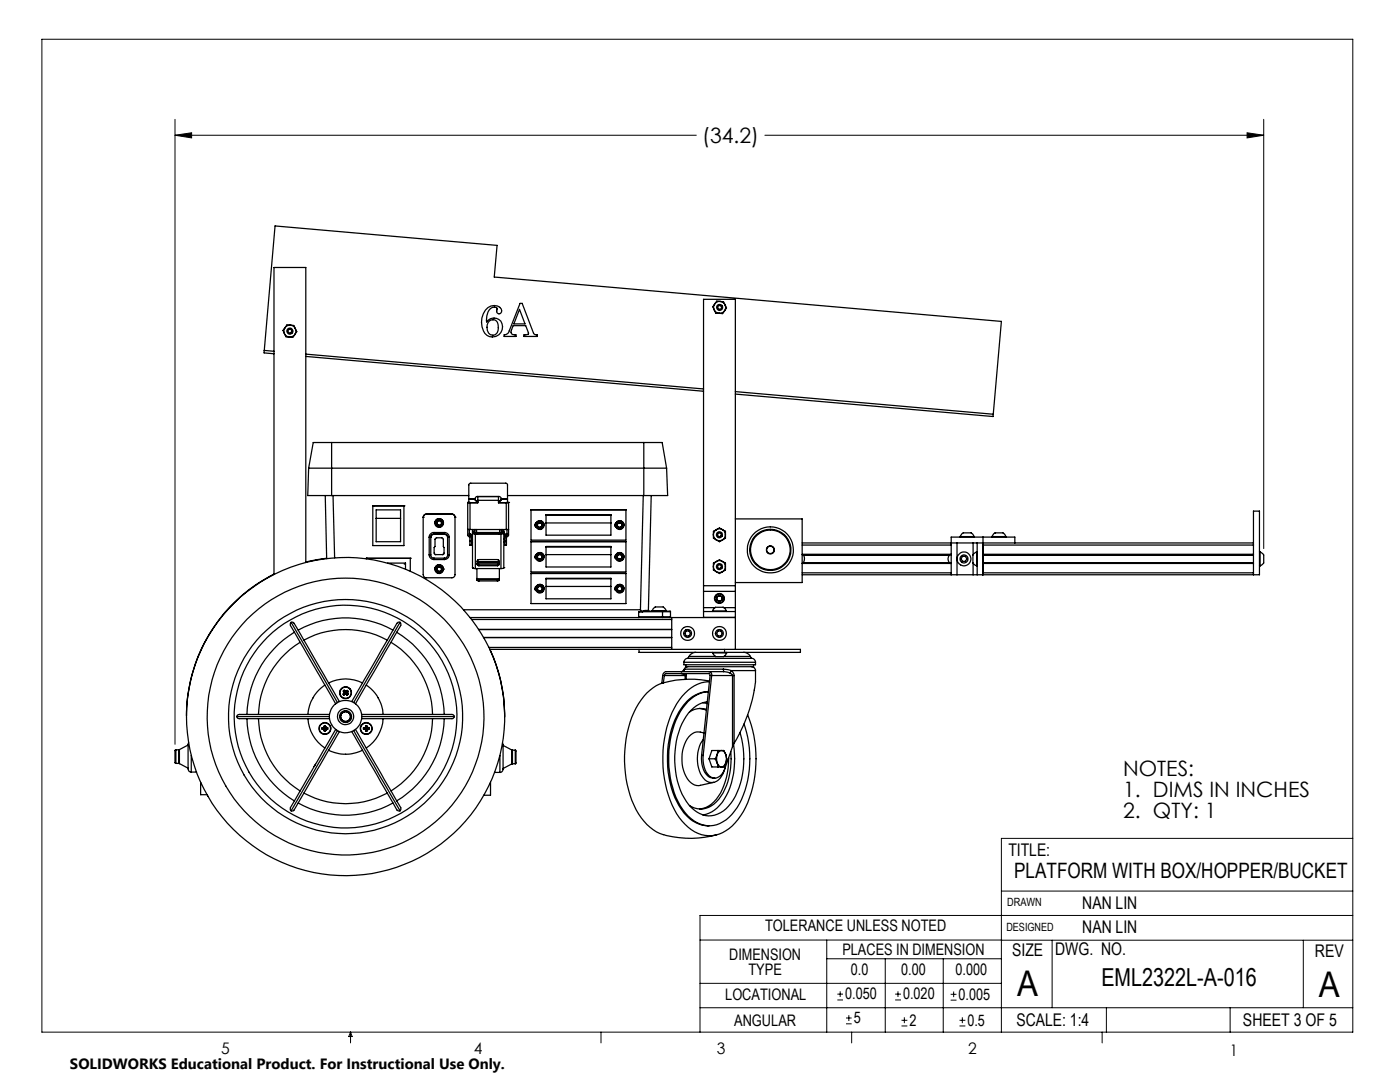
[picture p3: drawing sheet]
<svg xmlns="http://www.w3.org/2000/svg" width="279mm" height="216mm" viewBox="0 0 279 216" stroke-linecap="round" stroke-linejoin="round" font-family="sans-serif">
<g fill="none" stroke="#000" stroke-width=".2">
<path d="M8.4 7.8h261.6v198.2h-261.6zM34.9 27l3.3-.5v1zM34.9 23.8v124.7M34.9 27h104.1M152.6 27h99.6M248.9 26.5l3.3 .5-3.3 .5zM252.2 23.8v85.7M199.8 177.8h70.2M270 167.3h-70.2v38.7M139.7 187.6h60.2M139.7 196.2h60.1M165 187.6v18.4"/>
<path d="M165 191.3h34.8M167.1 199.5h1.1M167.1 198.4h1.1M167.7 197.8v1.1M176.7 191.3v14.7M178.6 199.5h1.2M178.6 198.4h1.2M179.2 197.8v1.1M188.2 191.3v14.7M189.7 199.6h1.2M189.7 198.4h1.2M190.3 197.8v1.2"/>
<path d="M199.8 187.6h70.2M210 187.6v13.5M260.1 187.6v13.5M270 182.7h-130.3v23.3M70 206v2.1M70 206l.3 .8h-.7zM119.9 206v2.1M139.7 201.1h130.3M168.8 204.3h1.2M168.8 203.1h1.2M169.4 202.6v1.1M170 206v2.1"/>
<path d="M179.9 204.7h1.2M179.9 203.6h1.2M180.5 203v1.2M191.5 204.7h1.2M191.5 203.6h1.2M192.1 203v1.2M220 206v2.1M220.8 201.1v4.9M245.5 201.1v4.9"/>
</g>
<path d="M34.9 27l3.3-.5v1zM248.9 26.5l3.3 .5-3.3 .5z" fill="#000"/>
<g fill="none" stroke="#000" stroke-width=".25">
<path d="M52.7 69.9v.5l2 .2M52.7 69.9l2.2-24.8 44.3 3.9-.6 6.3 101.2 8.8-1.6 18.6M52.7 69.9l2 .2M56.8 66.6a1.26 1.26 0 0 0 .9 .7M56.8 66.6l.3 .6 .6 .1M56.9 65.4l-.4 .5 .3 .7M56.9 65.4a1.15 1.15 0 0 0-.1 1.2M58 64.9h.6l.3 .7M58 64.9a1.26 1.26 0 0 1 .9 .7M58 64.9l-.7-.1-.4 .6M58 64.9a1.19 1.19 0 0 0-1.1 .5M58.8 66.7l-.4 .6h-.7"/>
<path d="M58.8 66.7l-.6 .5-.5 .1M58.9 65.6a1.15 1.15 0 0 1-.1 1.1M58.9 65.6l.3 .6-.4 .5M61 71.1l79.4 7M61 70.7l79.4 6.9M97.4 61.4a1.65 1.65 0 0 1 2.7 .6 .54 .54 0 0 1-.7 .6 .54 .54 0 0 1-.2-.9v-.1a.9 .9 0 0 0-.9-.4 .9 .9 0 0 0-.7 .7 3.6 3.6 0 0 0-.5 2.3 1.77 1.77 0 0 1 2.5-.4 1.77 1.77 0 0 1 .4 2.5 2.06 2.06 0 0 1-2.3 .9 2.06 2.06 0 0 1-1.5-2 3.9 3.9 0 0 1 1.2-3.8zM97.6 64.1a1.04 1.04 0 0 1 1.2-.2 1.04 1.04 0 0 1 .6 .9 1.7 1.7 0 0 1-.8 2.1 1.4 1.4 0 0 1-1.4-2.1zM103.7 61.7l1.1 2.9h-2.2zM103.8 60.5h.4l2.3 6a.65 .65 0 0 0 .7 .3v.3h-2.6v-.3l.8-.1 .1-.2-.6-1.5h-2.5a1.71 1.71 0 0 0-.4 1.5 .81 .81 0 0 0 1 .3v.3h-2.4v-.3a.99 .99 0 0 0 1-.8zM142.6 61.8a1.19 1.19 0 0 0 .9 .7M142.6 61.8l.2 .7h.7M142.6 60.6a1.11 1.11 0 0 0 0 1.2"/>
<path d="M142.6 60.6l-.4 .6 .4 .6M143.7 60.1a1.27 1.27 0 0 0-1.1 .5M143.7 60.1h-.6l-.5 .5M143.7 60.1l.6 .3 .4 .4M143.7 60.1l.7 .1 .3 .6M144.6 62a1.27 1.27 0 0 1-1.1 .5M144.6 62l-.4 .6-.7-.1M144.7 60.8a1.2 1.2 0 0 1-.1 1.2M144.7 60.8l.3 .7-.4 .5M146.8 78.6l51.4 4.5v-.4M146.8 78.1l51.4 4.6M61.6 93.4l-.2 5.5h4.8"/>
<path d="M61.6 93.4h71.4M64.9 98.9l.3 12.6M66.2 88.3h-3.7l-.9 5.1M66.2 98.9h27.4M66.2 88.3v10.6M66.2 88.3h62.3M66.5 98.9l.3 12.4M93.6 99.5v.1M93.6 99.5v-2.8l.2-.3h7.2l.3 .3v2.8M93.6 99.6h1.2M93.6 99.5h1.2M93.6 99.6v.7"/>
<path d="M94.8 99.5l.4-.4h4.4l.4 .4M94.8 99.6l.2 .3 .3 .1M94.8 99.6l.2 .4 .3 .1M94.8 99.5v.1M95.3 100v.1M95.3 100h.1M95.4 99.8v-.7h4.1v.7M95.4 99.8h4.1M95.4 99.8v.5h-1.6M99.5 99.8v.5h1.5M99.5 100h.1M99.6 100v.1"/>
<path d="M100 99.6l-.1 .3-.3 .1M100 99.6l-.1 .3-.3 .2M100 99.5v.1M100 99.6h1.3M100 99.5h1.3M101.3 99.5v.1M101.3 98.9h27.2M101.3 99.6v.7M128.4 98.9l-.6 22.8M128.5 88.3h3.7l.8 5.1M128.5 88.3v10.6M130 98.9l-.6 22.9"/>
<path d="M133 93.4l.2 5.5h-4.7M54.7 114.5a31.8 31.8 0 0 0-17.5 28.3M61 112.3v-58.9h-6.3v61.2M65.2 111.4l-4.2 .7M73.1 111.4h.1M73.1 111.4h8.8M73.1 111.4v.1M74.4 100.9h.1M74.4 100.9h6.2M74.4 100.9v8h6.2v-8M75.1 103.4v4.7h4.8v-4.7M75.1 103.4v-1.7h4.8v1.7"/>
<path d="M75.1 103.4h4.8M77.3 112.4h3.6M80.6 100.9h.1M80.9 112.4v1.2M80.9 112.4l-.2 .2M81.9 111.4h.1M81.9 111.4v2.6M84.5 103.2h.1M84.5 103.2v11.5a.66 .66 0 0 0 .6 .6h5.1a.6 .6 0 0 0 .6-.6v-11.5M85.1 102.6h.1M85.1 102.6a.66 .66 0 0 0-.6 .6M85.1 102.6h5.1"/>
<path d="M85.7 107.2h.3M85.7 110.7h.3M85.7 110.7a.96 .96 0 0 0 .9 1M85.7 107.2v3.5M86 110.7a.6 .6 0 0 0 .6 .7M86 107.2v3.5M86.6 106.6a.6 .6 0 0 0-.6 .6M86.6 106.3v.3M86.6 106.3a.96 .96 0 0 0-.9 .9M86.6 111.4v.3M86.6 106.3h2.1M86.6 111.7h2.1"/>
<path d="M86.6 106.6h2.1M86.6 106.6h.1M86.6 111.4h2.1M86.8 113.6h.1M86.8 104.4a.86 .86 0 0 1 .8-.9 .86 .86 0 0 1 .9 .9M86.8 113.6a.86 .86 0 0 1 .8-.9 .86 .86 0 0 1 .9 .9M86.8 104.4h.1M87 110.7l-.4-.4v-1l.2-.3v-1.4l.3-.3h1.1l.3 .3 .1 2.9-.3 .2M87 110.7h1.3M87 110.6v.1M87.2 104.1v.5M87.2 104.6l.4 .3"/>
<path d="M87.2 113.3v.5M87.2 113.8l.4 .3M87.6 103.9l-.4 .2M87.6 103.9l.5 .2M87.6 104.9h.1M87.6 113.1l-.4 .2M87.6 113.1l.5 .2M87.6 114.1h.1M88.1 104.1v.5M88.1 104.6l-.5 .3M88.1 113.3v.5M88.1 113.8l-.5 .3"/>
<path d="M88.3 110.6v.1M88.5 113.6h.1M88.5 104.4h.1M88.7 106.6a.6 .6 0 0 1 .6 .6M88.7 106.3a.96 .96 0 0 1 .9 .9M88.7 106.3v.3M88.7 111.4v.3M88.7 106.6h.1M89.3 110.7a.6 .6 0 0 1-.6 .7M89.3 107.2h.3M89.3 110.7h.3M89.3 107.2v3.5"/>
<path d="M89.6 110.7a.96 .96 0 0 1-.9 1M89.6 107.2v3.5M90.2 102.6a.6 .6 0 0 1 .6 .6M90.2 102.6h.1M90.8 103.2h.1M93.3 100.3h.5M93.3 100.3h.1M93.3 105.6l.5 .1M93.3 100.3v6.5l.2 .3h.2M93.3 100.3h.4M93.7 100.3h.1M93.7 100.3h1.7"/>
<path d="M93.7 105.7v1.1M93.7 106.4v.1M93.7 106.8h.1M93.7 107.1h.1M93.7 106.5v.3M93.7 106.5h.1M93.8 106.8l.3 .3M93.8 107.1h.1M93.8 106.5l.3 .3v1.2M93.8 108v.8h.3v-.8M93.8 108h.3M93.8 107.1v.9"/>
<path d="M93.8 100.3v5.4M93.8 105.7h7.2M94.1 107.5h.2M94.1 108.2h.2M94.3 106.4l.6 .2M94.3 113.3l.6 .2M94.3 113.3h.1M94.3 105.7v.4M94.3 106.1v7.2M94.3 106.1h.3M94.6 106.1v.3l.2 .1h5.3l.1-.1v-.3M94.6 105.7v.4"/>
<path d="M94.8 105.7v.8M94.8 106.3h-.5M94.9 113.5h5.1M94.9 106.6v6.9M94.9 106.6h5.1M95.1 105.7v.8M95.1 106.3h4.6M95.2 113.5v2.2l.4 .2M95.2 112.4l.4 .4M95.3 100.1h.1M95.4 112.1h4.1M95.4 112.1v.3l.3 .1h3.7l.1-.4"/>
<path d="M95.4 111.7v.4M95.4 106.3v.2M95.6 112.9l-.4-.3v-.7l.4-.2h3.8l.2 .2 .1 .6-.4 .4M95.6 115.6l-.4-.1h4.5l-.4 .1M95.6 112.9h3.7M95.6 115.6h3.7M95.6 112.8v.1M95.6 115.6v.3M95.6 115.9h3.7M95.6 112.8h3.7M96.1 112.1h2.7zM99.3 112.8v.1"/>
<path d="M99.3 115.6v.3M99.5 111.7v.4M99.5 106.3v.2M99.5 100.1h.1M99.7 113.5v2.3l-.4 .1M99.7 112.4l-.4 .4M99.7 105.7v.8M100 106.6v6.9M100 105.7v.8M100 106.3h.5M100.2 105.7v.4M100.2 106.1h.3"/>
<path d="M100.5 113.3h.1M100.5 113.3l-.5 .2M100.5 106.4l-.5 .2M100.5 105.7v.4M100.5 107.5h.3M100.5 108.2h.3M100.5 106.1v7.2M100.8 108v.8h.3v-.8M100.8 108h.3M101 100.3v5.4M101.1 107.1h.1M101.1 106.8l-.3 .3"/>
<path d="M101.1 106.5l-.3 .3v1.2M101.1 106.8h.1M101.1 106.5v.3M101.1 107.1v.9M101.1 106.5h.1M101.2 100.3h-1.7M101.2 100.3h.1M101.2 105.7l-.1 1.1M101.2 106.4l-.1 .1M101.2 100.3h.3M101.5 100.3h.1M101.5 100.3h-.5"/>
<path d="M101.5 105.6l-.5 .1M101.5 100.3v6.5l-.4 .3M106 101.7h18.9v6.1h-18.9zM106 108.1h18.9v6h-18.9zM106 114.4h18.9v6h-18.9zM106 101.7h18.9M106 114.4h18.9M106.8 104.7h.1M106.8 104.7l.2 .5M106.8 104.7l.1 .4M106.8 117.4h.1M106.8 117.4l.2 .4"/>
<path d="M106.8 117.4l.1 .4M106.8 111.1h.1M106.8 111.1l.2 .4M106.8 111.1l.1 .4M106.9 111.1a.85 .85 0 0 1 .8-.9 .85 .85 0 0 1 .9 .9M106.9 104.8a.85 .85 0 0 1 .8-.9 .85 .85 0 0 1 .9 .9M106.9 117.5a.85 .85 0 0 1 .8-.9 .85 .85 0 0 1 .9 .9M106.9 111.1h.1M107 104.3l-.2 .4M107 117l-.2 .4M107 110.7l-.2 .4M107.3 110.9v.5"/>
<path d="M107.3 111.4l.4 .3M107.3 104.5v.6M107.3 105.1l.4 .2M107.3 117.2v.6M107.3 117.8l.4 .2M107.3 111.4l.4 .2M107.3 105l.4 .3M107.3 117.7l.4 .3M107.7 110.6l-.4 .3M107.7 110.6l.5 .3M107.7 104.3l-.4 .2M107.7 104.3l.5 .2"/>
<path d="M107.7 117l.5 .2M107.7 117l-.4 .2M107.7 105.3h.1M107.7 111.6v.1M107.7 118h.1M108.2 110.9v.5M108.2 111.4l-.5 .3M108.2 104.5v.6M108.2 105.1l-.5 .2M108.2 117.2v.6M108.2 117.8l-.5 .2M108.2 111.4l-.5 .2"/>
<path d="M108.2 105l-.5 .3M108.2 117.7l-.5 .3M108.6 111.1h.1M109 104.4v2.4h12.9v-2.4M109 117v2.5h12.9v-2.5M109 110.7v2.4h12.9v-2.4M109 115.5h12.9M109 104.4v-1.7h12.9v1.7M109 110.7v-1.7h12.9v1.7M109 117v-1.6h12.9v1.6M109 102.8h12.9M109 104.4h12.9"/>
<path d="M109 110.7h12.9M109 117h12.9M109 109.1h12.9M122.7 104.7l.2 .5M122.7 104.7h.1M122.7 104.7l.2 .4M122.7 117.4l.2 .4M122.7 117.4h.1M122.7 111.1l.2 .4M122.7 111.1h.1M122.8 111.1a.86 .86 0 0 1 .9-.9 .86 .86 0 0 1 .8 .9M122.8 104.8a.86 .86 0 0 1 .9-.9 .86 .86 0 0 1 .8 .9"/>
<path d="M122.8 117.5a.86 .86 0 0 1 .9-.9 .86 .86 0 0 1 .8 .9M122.8 111.1h.1M122.9 104.3l-.2 .4M122.9 117l-.2 .4M122.9 110.7l-.2 .4M123.2 110.9v.5M123.2 111.4l.5 .3M123.2 104.5v.6M123.2 105.1l.5 .2M123.2 117.2v.6M123.2 117.8l.5 .2M123.2 111.4l.5 .2"/>
<path d="M123.2 105l.5 .3M123.2 117.7l.5 .3M123.7 110.6l-.5 .3M123.7 110.6l.4 .3M123.7 104.3l-.5 .2M123.7 104.3l.4 .2M123.7 117l-.5 .2M123.7 117l.4 .2M123.7 105.3h.1M123.7 111.6v.1M123.7 118h.1M124.1 110.9v.5"/>
<path d="M124.1 111.4l-.4 .3M124.1 104.5v.6M124.1 105.1l-.4 .2M124.1 117.2v.6M124.1 117.8l-.4 .2M124.1 111.4l-.4 .2M124.1 105l-.4 .3M124.1 117.7l-.4 .3M124.5 111.1h.1M140.4 116.9v1.1M140.4 116.9v-57.2h6.4v57.2M140.4 118v3.2"/>
<path d="M140.4 118h6.4M140.4 116.9h6.4M142.4 106.7v.7l.6 .3M142.4 106.7a1.24 1.24 0 0 0 .6 1M142.4 113.1v.6l.6 .4M142.4 113.1a1.24 1.24 0 0 0 .6 1M143 105.7a1.11 1.11 0 0 1 1.2 0M143 105.7l.6-.4 .6 .4M143 105.7l-.6 .3v.7M143 105.7a1.24 1.24 0 0 0-.6 1M143 107.7a1.11 1.11 0 0 0 1.2 0M143 107.7l.6 .4 .6-.4"/>
<path d="M143 112l-.6 .4v.7M143 112a1.24 1.24 0 0 0-.6 1.1M143 112l.6-.3 .6 .3M143 112a1.11 1.11 0 0 1 1.2 0M143 114.1a1.11 1.11 0 0 0 1.2 0M143 114.1l.6 .3 .6-.3M143.1 119.7l.5 .3M143.1 119.1v.6M143.6 118.9l-.5 .2M143.6 118.9l.5 .2M144.1 119.7l-.5 .3M144.1 119.1v.6"/>
<path d="M144.2 105.7a1.24 1.24 0 0 1 .6 1M144.2 105.7l.6 .3v.7M144.2 112a1.24 1.24 0 0 1 .6 1.1M144.2 112l.6 .4v.7M144.8 106.7v.7l-.6 .3M144.8 106.7a1.24 1.24 0 0 1-.6 1M144.8 113.1v.6l-.6 .4M144.8 113.1a1.24 1.24 0 0 1-.6 1M146.8 116.9v1.1M146.8 103.5h13.3v12.7h-13.3M146.8 118v3.2M160.1 108.3h30.9"/>
<path d="M160.1 112.4h29.7M160.1 110.7h29.7M160.1 114.7h29.7M160.1 108.8h29.7M160.1 114.3h29.7M160.1 110.6h29.7M160.3 110.7l.1 .1a1.45 1.45 0 0 1-.1 1.5h29.1v-.1a1.31 1.31 0 0 1 0-1.5M189.8 114.7h1.2M191 108.3h3.2M191 114.7h3.2M191 108.3v6.4M191.6 107.1l.2-.3a.84 .84 0 0 1 1.1-.5 1.06 1.06 0 0 1 1.3 .3l.2 .5"/>
<path d="M191.6 107.1h2.8M191.6 107.1v.1M192.1 111h.6l.3 .5-.3 .5h-.6l-.3-.5zM194.2 114.7h.8M194.2 108.3h.8M194.2 108.3v2.4M194.2 112.4v2.3M194.4 107.1v.1M194.9 110.1l-.3 .2a.92 .92 0 0 0-.4 1.2 1.1 1.1 0 0 0 .7 1.4M194.9 110.1v2.8M194.9 112.9h.1M194.9 110.1h.1"/>
<path d="M195 114.7h1.1M195 108.3h1.1M195 108.3v6.4M196.1 108.3h54.1M196.1 108.3v6.4M196.2 107.2v1.6M196.2 114.3v.4M196.2 110.6v.1M196.2 112.4h.1M196.2 112.4h54M196.2 110.7h54M196.2 112.3h54"/>
<path d="M196.2 108.8h54M196.2 114.3h54M196.2 110.6h54M196.2 108.8v1.8M196.2 110.7v1.7M196.2 112.4v1.9M198 107.1l.1-.2a.97 .97 0 0 1 1.3-.6 1.1 1.1 0 0 1 1.4 .8M198 107.1h2.8M198 107.1v.1M200.8 107.1v.1M202.5 108.3v-1.1h-12.7v7.5M250.2 108.8v-6.8h1.2v12.7h-55.3"/>
<path d="M250.2 114.3v.4M250.2 110.6v3.7M250.2 112.4h.1M250.2 108.8v1.8M251.4 112.9h.1M251.4 110.1h.1M251.5 110.1l.3 .2a.86 .86 0 0 1 .4 1.1 1.03 1.03 0 0 1-.3 1.3l-.4 .2M251.5 110.1v2.8M58.1 124.2l.3-.1 .3 .3 9 15.6M58.1 124.2l-.2 .3 .1 .3 9 15.6M58.1 124.2l9.2 16M58.7 126.2a19.7 19.7 0 0 0-9.4 16.4"/>
<path d="M59.5 125.7a19.5 19.5 0 0 1 18.9 0M59.9 128.2a17.4 17.4 0 0 0-8.3 14.4M60.6 127.7a17.4 17.4 0 0 1 16.7 0M64.8 136.7a7.8 7.8 0 0 0-3.3 5.9M65.6 136.3a7.5 7.5 0 0 1 6.8 0M68.5 138.5l.2 .2M68.5 137.9l.2 .2M68.5 137.9l.2 .1M68.7 138.3h.1M68.7 138.3l-.2 .2M68.7 138.3v.1M68.7 137.7l.2 .2"/>
<path d="M68.7 137.7l-.2 .2M68.7 138.1h.1M68.7 138.1v.1M68.7 138.4l.1 .1M68.7 138h.1M68.7 138.4l-.2 .1M68.7 137.7l.1 .2M68.7 138.2h.1M68.7 138.2v.1M68.7 138.4h.1M68.7 138l.1 .2M68.8 138.5l-.1 .2"/>
<path d="M68.8 138.2h.1M68.8 138.5h.1M68.8 137.9l-.1 .1M68.8 138.2l-.1 .2M68.8 138h.1M68.8 138h.2M68.9 137.9l.1 .1M68.9 137.9h.1M68.9 137.9l-.1 .1M68.9 138.5h-.1M68.9 138.5h.1M68.9 138.4v.1"/>
<path d="M68.9 138.4h.1M68.9 138.4l-.1 .1M69 138h.1M69 138.5h.1M69 138.4l.1 .1M69.1 138.5h.1M69.1 138.5l.2 .2M69.1 137.9h.1M69.1 137.9l-.1 .1M69.1 137.9v.1M69.1 138h.1M69.1 138.2h.1"/>
<path d="M69.1 138.3h.1M69.1 138.2v.1M69.1 138.3l.1 .1M69.1 138h-.1M69.2 138h.1M69.2 138.2v.1M69.2 138.3l.1 .1M69.2 138.1h.1M69.2 138.4h.1M69.2 138.1l-.1 .1M69.3 138.4l.1 .1M69.3 138.4h.1"/>
<path d="M69.3 138.4l-.2 .1M69.3 138.4h-.1M69.3 138l-.1 .1M69.3 138.1l-.1 .1M69.3 138.1h.1M69.3 137.8l.2 .1M69.3 137.8l-.2 .1M69.3 137.8l-.1 .2M69.4 138.5l-.1 .2M69.5 137.9l-.2 .2M69.5 137.9l-.2 .1M73.1 136.7a7.6 7.6 0 0 1 3.3 5.9"/>
<path d="M78 128.2a17.2 17.2 0 0 1 8.3 14.4M79.2 126.2a19.6 19.6 0 0 1 9.5 16.4M79.8 124.2l.2 .6-9.1 15.6M79.8 124.2l-.3-.1-.3 .3-9 15.6M79.8 124.2l-9.2 16M92.5 121.7h35.3M93.8 123.2h38.4M94.1 123.6h40M95.5 125.6h38.6M96.5 127.2h37.6M97.5 129.2h36.6M97.8 129.6h61.9v.6h-32.2v-.6"/>
<path d="M97.8 129.6a32 32 0 0 1 2.9 13.5M127.5 123.1v.1M127.5 122.1h.1M127.5 122.1h4.7M127.5 123.1h4.7M127.5 122.1v1M127.8 121.7l.4 .3M128.2 122h.1M128.2 122.1h.1M128.7 121.8h.7M128.7 121.8l-.5 .2M128.7 121.8l.1 .2"/>
<path d="M128.8 122l-.6 .1M128.8 122h3.4M129.4 121.8l.1 .2M130.2 121.8l.1-.2a.97 .97 0 0 1 1.3-.5 1.03 1.03 0 0 1 1.3 .7M130.2 121.8h2.7M130.2 121.8v.2M132.2 122.1h1.6M132.2 123.1h1.6M132.2 122v.1M132.2 122h1.6v.1M132.2 123.1v.1M132.2 123.2h1.5"/>
<path d="M132.2 122.1v1M132.4 136.2a9.4 9.4 0 0 0-5.5 5.1 23.2 23.2 0 0 0 .5 21.1 9.2 9.2 0 0 0 8.1 4.7 19.5 19.5 0 0 0 7.6-.6M132.6 134.8l.3-.4h8.6l.2 .2-1.7 16.1M132.6 134.8h4.1M132.6 134.8l-.2 1.4M132.9 121.8v.2M133.7 123.2h13.1M133.8 123.1l-.1 .1M133.8 122.1v1M134.1 123.2v6.4M135.9 134.4l.6 .1M136.5 134.5l.2 .3"/>
<path d="M136.5 132.2v.4h14.3v-.4M136.5 132.2h14.3M136.6 133.5l-.1 .3-.6 .2 .3-.1 .3-.2M136.6 133.5h7.8M136.6 133.5l-.1 .2M136.6 134.4l-.1 .1M136.7 134.8h.2M136.7 134.8v.8M136.9 132.6v.4h13.5v-.4M136.9 134.4v.4M136.9 125.9h.6l.3 .5-.3 .5h-.6l-.2-.5zM136.9 134.8v.7"/>
<path d="M137.3 131.4a.78 .78 0 0 0-.8 .8M137.3 133a.79 .79 0 0 0-.8 .7M137.3 131.4h12.7M137.5 131h5.3M137.5 131l-.2 .4M138.9 130.2a1.61 1.61 0 0 0-1.4 .8M140.4 122v1.2M140.4 121.2v.8M140.4 123.2h.1M140.4 122h6.4M140.4 123.2h6.4M140.4 121.2h2.3"/>
<path d="M141.5 134a.63 .63 0 0 1 .5 .8M141.6 135.9a20.7 20.7 0 0 0-9.2 .3M141.6 136a7.4 7.4 0 0 0-6 3.7 22.1 22.1 0 0 0-3 15.7 15.2 15.2 0 0 0 5.4 10.2 6.1 6.1 0 0 0 8.1-.8 17.8 17.8 0 0 0 4.7-12.2 22.5 22.5 0 0 0-1.6-10M142 134.8h4.2M142 134.8l-1.7 15.9M142.2 121.9l.2-.4a.9 .9 0 0 1 1.2-.3 1.04 1.04 0 0 1 1.4 .7M142.2 121.9h2.8M142.2 121.9v.1M142.2 130.3l.2 .3a.86 .86 0 0 0 1.1 .4 1.03 1.03 0 0 0 1.3-.3l.2-.4M142.2 130.3h2.8M142.2 130.2v.1M143.3 125.9h.6l.2 .5-.2 .5h-.6l-.3-.5z"/>
<path d="M144.4 133.5l1.5 .3M144.4 133.5l.1 .5M144.4 121.2h2.4M144.5 134h-11.5a.78 .78 0 0 0-.7 .8l-.2 1.5M144.5 134l1.2 .3M144.5 131h5.3M144.6 129.6v.6M145 121.9v.1M145 130.2v.1M145.7 134.3l.5 .5M145.9 133.8l-.2 .5M145.9 133.8l.4 .3 .2 .7"/>
<path d="M145.9 133.8h4.9M146.2 134.8h.3M146.2 134.8v14.2M146.5 134.8v13.5M146.8 122v1.2M146.8 121.2v.8M146.8 123.2v6.4M148.3 130.2a1.61 1.61 0 0 1 1.5 .8M149.8 131l.2 .4M150 131.4a.78 .78 0 0 1 .8 .8M150 133a.78 .78 0 0 1 .8 .8M150.8 133.8v2.3a30.8 30.8 0 0 1-4.3 12.2"/>
<path d="M35.1 149.6l-.2 .2v2.4l.2 .1M35.1 149.6v2.7M35.1 149.6h.6M35.1 152.3h.6M35.7 152.3l.1 .1M35.7 149.6v2.7M35.8 149.6h-.1M35.8 149.6v2.8M35.8 152.4l1.7 .9M37.5 148.7l-1.7 .9M37.6 148.2l-.1 1.2a14.6 14.6 0 0 0 .2 4.5l.5 .2M38.2 150.7v3.4"/>
<path d="M38.2 154.1h1M40 156.1v2.5h1.3M47.3 143l.1 .3 .3 .1h18.1M47.3 143h18.4M49.3 143.4a19.8 19.8 0 0 0 9.4 16.4M51.6 143.4a17.5 17.5 0 0 0 8.3 14.4M60.6 158.3a17.4 17.4 0 0 0 16.7 0M61.5 143.4a7.6 7.6 0 0 0 3.3 5.9M62.9 152.5l-.3 .4M64.3 145.2h.2M64.3 145.2v.3M64.3 145.5h.2"/>
<path d="M64.3 145.2l.2 .1M64.5 145.3v.1M64.5 145.5h.1M64.5 145.2h.1M64.5 145.2l.1 .1M64.5 145.4h.1M64.5 145.3h.1M64.5 145.4l-.2 .1M64.6 145.5l.1 .1M64.6 145.3h.1M64.6 145.2v.1M64.6 145.4v.1"/>
<path d="M64.6 145.5h.1M64.6 145.4l-.1 .1M64.7 145.6h.1M64.7 145.6v.1M64.7 145.2h.1M64.7 145.2h-.1M64.7 145.1v.1M64.7 145.7h.1M64.7 145.1h.1M64.7 145.5v.1M64.7 145.5h.1M64.7 145.2l-.1 .1"/>
<path d="M64.7 145.5l.1 .2M64.7 145.7v.2M64.7 145.9h.2M64.7 144.8h.2M64.7 144.8v.3M64.7 144.8l.1 .2M64.8 145.7h.1M64.8 145h.1M64.8 145.1l-.1 .1M64.8 145v.1M64.8 145.7l-.1 .2M64.9 145.7h.1"/>
<path d="M64.9 145.1h.1M64.9 145.1l.1 .1M64.9 145v.1M64.9 145.7v.2M64.9 144.8l.1 .3M64.9 144.8v.2M65 145.7l-.1 .2M65 145.7h.1M65 145.1v.1M65 145.1h.1M65 145.2h.1M65 145.5v.1"/>
<path d="M65 145.5h.1M65 145.2l.1 .1M65 145.1h-.1M65 145.5l-.1 .2M65 145.6v.1M65 145.6h.1M65.1 145.5l-.1 .1M65.1 145.3h.1M65.1 145.5h.1M65.1 145.2h.1M65.1 145.2v.1M65.1 145.4v.1"/>
<path d="M65.1 145.5h-.1M65.1 145.4l.1 .1M65.1 145.4h.1M65.2 145.5h.2M65.2 145.2h.2M65.2 145.3v.1M65.2 145.2l-.1 .1M65.2 145.4l.2 .1M65.4 145.2v.3M65.4 145.2l-.2 .1M65.6 149.7a7.5 7.5 0 0 0 6.8 0M65.8 142.6h-18.1l-.4 .1v.3"/>
<path d="M67 145.6l-9 15.5-.1 .5 .2 .2M67.3 145.8l-9.2 16M67.7 146l-9 15.6-.2 .2h-.4M70.2 146l9 15.6 .4 .2h.2M70.6 145.8l9.2 16M70.9 145.6l9.1 15.5v.4l-.2 .3M72.2 142.6h18h.3l.2 .4M72.2 143h18.5M72.5 145.2h.3M72.5 145.2v.3M72.5 145.5h.3M72.5 145.2l.3 .1"/>
<path d="M72.8 145.3v.1M72.8 145.5h.1M72.8 145.2h.1M72.8 145.4h.1M72.8 145.2v.1M72.8 145.4l-.3 .1M72.8 145.5l.1 .1M72.8 145.3h.1M72.8 145.4v.1M72.9 145.6h.1M72.9 145.6l.1 .1M72.9 145.2h.1"/>
<path d="M72.9 145.2h-.1M73 145.7h.1M73 145.7v.2M73 145.9h.2M73 144.8h.2M73 144.8v.3M73 145.1h.1M73 145.1l-.1 .1M73 145.2h.1M73 145.5v.2M73 145.2l-.2 .1M73 144.8v.2"/>
<path d="M73 145h.2M73 145.7h.2M73 145.1v.1M73 145v.1M73.2 145.7h.1M73.2 145.1h.1M73.2 145.1v.1M73.2 145v.1M73.2 145.7v.2M73.2 145.1l.1 .1M73.2 144.8v.3M73.2 145.2l.2 .1"/>
<path d="M73.2 145.5l.1 .1M73.2 145.5v.2M73.2 144.8v.2M73.2 145.5h.1M73.3 145.6l-.1 .1M73.3 145.6h.1M73.3 145.2h.1M73.3 145.2h-.1M73.4 145.5l-.1 .1M73.4 145.5h.1M73.4 145.5h.2M73.4 145.2h.2"/>
<path d="M73.4 145.2h.1M73.4 145.3h.1M73.4 145.4h.1M73.4 145.2v.1M73.4 145.4v.1M73.4 145.5h-.2M73.4 145.3v.1M73.4 145.4l.2 .1M73.6 145.2v.3M73.6 145.2l-.2 .1M76.4 143.4a7.5 7.5 0 0 1-3.3 5.9M86.3 143.4a17.4 17.4 0 0 1-8.3 14.4"/>
<path d="M88.7 143.4a19.7 19.7 0 0 1-9.5 16.4M90.7 143l-.3 .4h-.2h-18M97.9 156.1v2.6h-1.3M98.7 154.1h1.1M99.8 150.7v3.4M100.3 148.2l.1 5.3a.63 .63 0 0 1-.6 .6M100.4 148.7l1.7 .9M102.1 149.6l.2 .1M102.1 149.6v2.8M102.1 152.4l-1.7 1M102.3 152.4h-.2M102.3 149.7v2.7"/>
<path d="M102.3 152.4h.5M102.3 149.7h.5M102.8 149.7l.2 .1v2.5l-.2 .1M102.8 149.7v2.7M139.6 141.4l1.4 .3M140 150.7a4.2 4.2 0 0 0 1.9 4.5l.8 .1M140 150.7h.3M140.2 140.2l.9 .2M140.4 147.5a6.7 6.7 0 0 0 .3 8.1 2.09 2.09 0 0 0 3.3-.7l.7-1.6M140.5 146.3a2.66 2.66 0 0 0-3.6 1.6 7.4 7.4 0 0 0 .9 8.2 2.08 2.08 0 0 0 2 .6l2.7-.6M141 141.5h-.2a3.8 3.8 0 0 0-3.2 .6M141.2 140a6.8 6.8 0 0 0-5.1 4.4 17.1 17.1 0 0 0 .8 15.5 5.4 5.4 0 0 0 5.7 2.8 8 8 0 0 0 4.9-5.5 17.9 17.9 0 0 0 .2-11"/>
<path d="M141.5 151.4l.6 1.6h1.2M141.5 151.4h1.2M142.7 151.4l.4 .8M143.1 150.6l-.4 .8M143.1 150.6l-.1 .6 .1 1M143.1 152.2l.2 .8M143.1 152.2a1.07 1.07 0 0 0 .9 .8M143.3 149.8h.7M143.3 153h.7M143.3 149.8h-1.2l-.6 1.6M143.3 149.8l-.2 .8M144 149.8a1.07 1.07 0 0 0-.9 .8"/>
<path d="M144 149.8a.99 .99 0 0 1 .9 .8M144 149.8h.5l.4 .8M144.9 152.2a.99 .99 0 0 1-.9 .8M144.9 150.6l.1 .8-.1 .8M144.9 152.2l-.4 .8h-.5M145.4 151.2a12.9 12.9 0 0 1-2.9 8.8 4.3 4.3 0 0 1-2.9 1.4M145.8 150a13.7 13.7 0 0 1-2.4 9.5 4.3 4.3 0 0 1-5.8 1.2M146.2 149l-1.5 4.3a2.19 2.19 0 0 1-2.5 1.9 4.2 4.2 0 0 1-1.9-4.5M146.4 148.5a16.1 16.1 0 0 1-2.3 11.6 5.6 5.6 0 0 1-3.9 2.5M146.5 148.3l-.3 .7M148.5 144.5a20.5 20.5 0 0 1-1.4 16.6 6.7 6.7 0 0 1-6.1 3.6 7.8 7.8 0 0 1-5.7-4.8 20.3 20.3 0 0 1 .4-17.9 7.6 7.6 0 0 1 5.3-4h.4a6.6 6.6 0 0 0-5.4 3.3 19.8 19.8 0 0 0-.9 18.6 7.7 7.7 0 0 0 5.7 4.8l.7 .1M59.5 160.2a19.5 19.5 0 0 0 18.9 0"/>
<circle cx="57.9" cy="66.1" r=".36"/>
<circle cx="57.9" cy="66.1" r=".61"/>
<circle cx="143.6" cy="61.3" r=".62"/>
<circle cx="143.6" cy="61.3" r=".37"/>
<circle cx="87.6" cy="104.4" r=".86"/>
<circle cx="87.6" cy="113.6" r=".86"/>
<circle cx="87.6" cy="113.6" r=".75"/>
<circle cx="87.6" cy="104.4" r=".75"/>
<circle cx="107.7" cy="117.5" r=".85"/>
<circle cx="107.7" cy="111.1" r=".85"/>
<circle cx="107.7" cy="104.8" r=".85"/>
<circle cx="107.8" cy="104.8" r=".75"/>
<circle cx="107.8" cy="111.1" r=".75"/>
<circle cx="107.8" cy="117.5" r=".75"/>
<circle cx="123.7" cy="111.1" r=".86"/>
<circle cx="123.7" cy="104.8" r=".86"/>
<circle cx="123.7" cy="117.5" r=".86"/>
<circle cx="123.7" cy="104.8" r=".75"/>
<circle cx="123.7" cy="111.1" r=".75"/>
<circle cx="123.7" cy="117.5" r=".75"/>
<circle cx="143.6" cy="113.1" r=".61"/>
<circle cx="143.6" cy="106.7" r=".61"/>
<circle cx="143.6" cy="106.7" r=".36"/>
<circle cx="143.6" cy="113.1" r=".36"/>
<circle cx="143.6" cy="119.4" r=".88"/>
<circle cx="143.6" cy="119.4" r=".98"/>
<circle cx="153.7" cy="109.7" r=".82"/>
<circle cx="153.7" cy="109.7" r=".74"/>
<circle cx="153.7" cy="109.7" r="4.6"/>
<circle cx="153.7" cy="109.7" r="4"/>
<circle cx="153.7" cy="109.7" r="4.1"/>
<circle cx="192.4" cy="111.5" r=".8"/>
<circle cx="192.4" cy="111.5" r="1.39"/>
<circle cx="69" cy="138.2" r="1.18"/>
<circle cx="69" cy="138.2" r="1.13"/>
<circle cx="137.2" cy="126.4" r="1.39"/>
<circle cx="137.2" cy="126.4" r=".79"/>
<circle cx="143.6" cy="126.4" r=".8"/>
<circle cx="143.6" cy="126.4" r="1.39"/>
<circle cx="64.9" cy="145.4" r="1.12"/>
<circle cx="64.9" cy="145.4" r="1.18"/>
<circle cx="69" cy="143" r="22.2"/>
<circle cx="69" cy="143" r="1.61"/>
<circle cx="69" cy="143" r="1.19"/>
<circle cx="69" cy="143" r="23.4"/>
<circle cx="69" cy="143" r="27.6"/>
<circle cx="69" cy="143" r="1.06"/>
<circle cx="69" cy="143" r="31.7"/>
<circle cx="69" cy="143" r=".98"/>
<circle cx="69" cy="143" r="3.2"/>
<circle cx="73.1" cy="145.4" r="1.18"/>
<circle cx="73.1" cy="145.4" r="1.12"/>
</g>
<g font-size="7.1">
<text x="203" y="198.7">A</text>
<text x="263.2" y="198.9">A</text>
</g>
<text font-size="4.9" x="219.8" y="196.7">EML2322L-A-016</text>
<g font-size="4.2">
<text x="140.1" y="28.6">(34.2)</text>
<text x="224.2" y="154.8">NOTES:</text>
<text x="224.2" y="158.9">1. DIMS IN INCHES</text>
<text x="224.2" y="163.1">2. QTY: 1</text>
<text x="202.4" y="175.1">PLATFORM WITH BOX/HOPPER/BUCKET</text>
</g>
<g font-size="3.5">
<text x="201.2" y="170.7">TITLE:</text>
<text x="216" y="181.4">NAN LIN</text>
<text x="202" y="190.7">SIZE</text>
<text x="210.6" y="190.6">DWG. NO.</text>
<text x="216" y="186.2">NAN LIN</text>
<text x="262.4" y="190.9">REV</text>
<text x="202.9" y="204.6">SCALE: 1:4</text>
<text x="248.1" y="204.6">SHEET 3 OF 5</text>
</g>
<g font-size="3.2">
<text x="152.7" y="185.7">TOLERANCE UNLESS NOTED</text>
<text x="145.5" y="191.5">DIMENSION</text>
<text x="168.1" y="190.5">PLACES IN DIMENSION</text>
<text x="149.4" y="194.6">TYPE</text>
<text x="169.8" y="194.6">0.0</text>
<text x="179.8" y="194.6">0.00</text>
<text x="190.7" y="194.6">0.000</text>
<text x="144.7" y="199.6">LOCATIONAL</text>
<text x="168.7" y="199.4">0.050</text>
<text x="180.2" y="199.4">0.020</text>
<text x="191.3" y="199.5">0.005</text>
<text x="146.5" y="204.6">ANGULAR</text>
<text x="170.4" y="204.2">5</text>
<text x="181.5" y="204.6">2</text>
<text x="193.1" y="204.6">0.5</text>
<text x="44.2" y="210.4">5</text>
<text x="94.6" y="210.3">4</text>
<text x="143.1" y="210.4">3</text>
<text x="193.2" y="210.3">2</text>
<text x="245.4" y="210.6">1</text>
</g>
<text font-size="3" x="14" y="213.3">SOLIDWORKS Educational Product. For Instructional Use Only.</text>
<g font-size="2.3">
<text x="200.8" y="185.7">DESIGNED</text>
<text x="201" y="180.9">DRAWN</text>
</g>
</svg>
